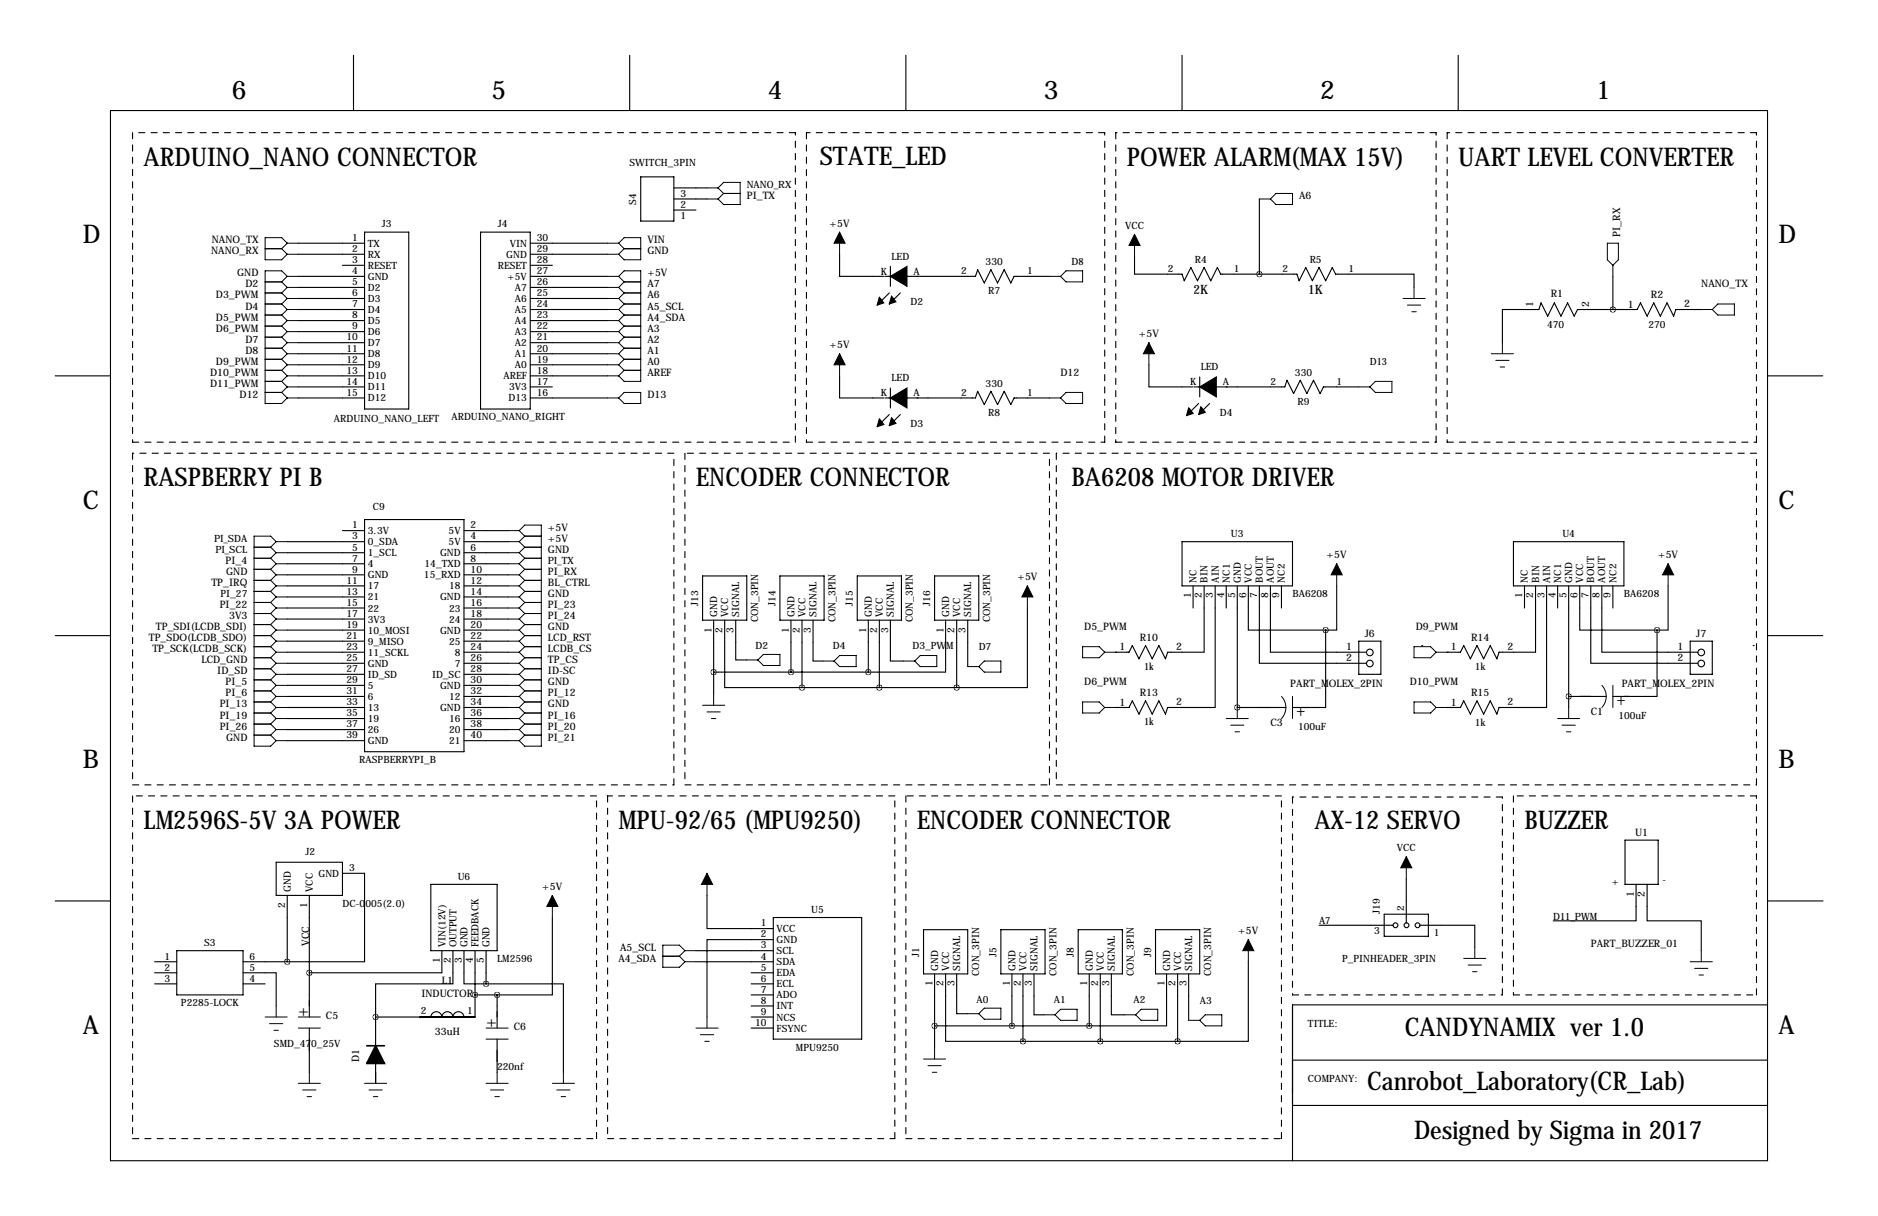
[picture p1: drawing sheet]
<svg xmlns="http://www.w3.org/2000/svg" width="432mm" height="279mm" viewBox="0 0 432 279" stroke-linecap="round" stroke-linejoin="round" font-family="sans-serif">
<g fill="none" stroke="#000" stroke-width=".25" stroke-dasharray="1.4 1.4">
<path d="M30.5 30.5v71.1M182.9 30.5h-152.4M185.4 30.5v71.1M254 30.5h-68.6M256.5 30.5v71.1M330.2 30.5h-73.7M332.7 30.5v71.1M403.9 30.5h-71.2M30.5 101.6h152.4M30.5 104.1v76.2M154.9 104.1h-124.4M157.5 104.1v76.2"/>
<path d="M182.9 101.6v-71.1M185.4 101.6h68.6M241.3 104.1h-83.8M242.9 104.1v76.2M254 101.6v-71.1M256.5 101.6h73.7M330.2 101.6v-71.1M332.7 101.6h71.2M403.9 101.6v-71.1M403.9 104.1h-161M30.5 180.3h124.4M30.5 182.9v78.7"/>
<path d="M137.2 182.9h-106.7M139.7 182.9v78.7M154.9 180.3v-76.2M157.5 180.3h83.8M205.7 182.9h-66M208.3 182.9v78.7M241.3 180.3v-76.2M242.9 180.3h161M294.6 182.9h-86.3M297.2 183.1v45.5M345.4 183.1h-48.2M348 182.9v45.7"/>
<path d="M403.9 180.3v-76.2M403.9 182.9h-55.9M297.2 228.6h48.2M345.4 228.6v-45.5M348 228.6h55.9M403.9 228.6v-45.7M30.5 261.6h106.7M137.2 261.6v-78.7M139.7 261.6h66M205.7 261.6v-78.7M208.3 261.6h86.3M294.6 261.6v-78.7"/>
</g>
<g fill="none" stroke="#000" stroke-width=".25">
<path d="M81.3 12.7v12.7M144.8 12.7v12.7M208.3 12.7v12.7M271.8 12.7v12.7M335.3 12.7v12.7M25.4 25.4h381v241.3h-381zM68.6 55.9h15.2M68.6 58.4h15.2M83.8 53.3h10.2v40.7h-10.2zM110.5 53.3h11.4v40.7h-11.4zM121.9 55.9h17.8M121.9 58.4h17.8"/>
<path d="M147.3 40.6h7.6v10.2h-7.6zM154.9 43.2h7.7M154.9 45.7h7.7M154.9 48.3h5.1M193 58.4v5.1h10.2M260.9 58.9v4.1h10.9l.5 1.5 1.5-3 1.5 3 1.6-3 1.5 3 1.5-3 .8 1.5h17.5l.5 1.5 1.5-3 1.6 3 1.5-3 1.5 3 1.5-3 .8 1.5h18v3M289.6 45.7v17.3M68.6 63.5h15.2M68.6 66h15.2M68.6 68.6h15.2M68.6 71.1h15.2M68.6 73.7h15.2"/>
<path d="M68.6 76.2h15.2M68.6 78.7h15.2M78.7 61h5.1M121.9 63.5h17.8M121.9 61h5.1M121.9 66h17.8M121.9 68.6h17.8M121.9 71.1h17.8M121.9 73.7h17.8M121.9 76.2h17.8M121.9 78.7h17.8M203.5 63.5h20.8l.5-1.5 1.5 3 1.5-3 1.6 3 1.5-3 1.5 3 .8-1.5h8.1"/>
<path d="M204.5 67.3l-2.6 2.5M204.7 61.2v4.6M207 67.3l-2.5 2.5M370.8 63.5v7.6M391.2 71.1h-5.9l-.5 1.5-1.5-3-1.5 3-1.6-3-1.5 3-1.5-3-.8 1.5h-13.7l-.8 1.5-1.5-3-1.5 3-1.5-3-1.5 3-1.6-3-.5 1.5h-8.4v7.6M12.7 86.4h12.7M68.6 86.4h15.2M68.6 91.4h15.2M68.6 81.3h15.2M68.6 83.8h15.2M68.6 88.9h15.2M121.9 86.4h17.8"/>
<path d="M121.9 91.4h17.8M121.9 81.3h17.8M121.9 83.8h17.8M121.9 88.9h5.1M193 86.4v5h10.2M203.5 91.4h20.8l.5-1.5 1.5 3.1 1.5-3.1 1.6 3.1 1.5-3.1 1.5 3.1 .8-1.6h8.1M204.5 95.2l-2.6 2.6M204.7 89.2v4.5M207 95.2l-2.5 2.6M264.2 83.8v5.1h10.1M274.6 88.9h20.8l.5-1.5 1.5 3 1.6-3 1.5 3 1.5-3 1.5 3 .8-1.5h8.1M275.6 92.7l-2.6 2.5"/>
<path d="M275.8 86.6v4.6M278.1 92.7l-2.5 2.5M406.4 86.4h12.7M83.8 119.4h22.9v53.3h-22.9zM66 124.5h17.8M66 127h17.8M66 129.5h17.8M66 132.1h17.8M66 134.6h17.8M66 137.2h17.8M66 139.7h17.8M78.7 121.9h5.1"/>
<path d="M106.7 121.9h10.1M106.7 124.5h10.1M106.7 127h10.1M106.7 129.5h10.1M106.7 132.1h10.1M106.7 134.6h10.1M106.7 137.2h10.1M106.7 139.7h10.1M161.5 132.3h10.2v10.2h-10.2zM179.3 132.3h10.2v10.2h-10.2zM197.1 132.3h10.2v10.2h-10.2zM214.9 132.3h10.1v10.2h-10.1z"/>
<path d="M236.2 139.7v18.3h-16.2M271.8 124.5h25.4v10.1h-25.4zM274.3 134.6v5.1M276.9 134.6v15.3h-8.4l-.5 1.5-1.6-3.1-1.5 3.1-1.5-3.1-1.5 3.1-1.6-3.1-.7 1.6h-3.1M279.4 134.6v28h-10.9l-.5 1.5-1.6-3.1-1.5 3.1-1.5-3.1-1.5 3.1-1.6-3.1-.7 1.6h-3.1M281.9 134.6v5.1M284.5 134.6v28M287 134.6v10.2h17.8M289.6 134.6v17.8h24.6M292.1 134.6v15.3h22.1M294.6 134.6v5.1M307.3 134.6v10.2h-2.5"/>
<path d="M348 124.5h25.4v10.1h-25.4zM350.5 134.6v5.1M353.1 134.6v15.3h-8.4l-.5 1.5-1.6-3.1-1.5 3.1-1.5-3.1-1.5 3.1-1.6-3.1-.7 1.6h-3.1M355.6 134.6v28h-10.9l-.5 1.5-1.6-3.1-1.5 3.1-1.5-3.1-1.5 3.1-1.6-3.1-.7 1.6h-3.1M358.1 134.6v5.1M360.7 134.6v28M363.2 134.6v10.2h17.8M365.8 134.6v17.8h24.6M368.3 134.6v15.3h22.1M370.8 134.6v5.1M383.5 134.6v10.2h-2.5M12.7 146h12.7"/>
<path d="M66 142.2h17.8M66 144.8h17.8M66 147.3h17.8M66 149.9h17.8M66 152.4h17.8M66 154.9h17.8M66 157.5h17.8M106.7 142.2h10.1M106.7 144.8h10.1M106.7 147.3h10.1M106.7 149.9h10.1M106.7 152.4h10.1"/>
<path d="M106.7 154.9h10.1M106.7 157.5h10.1M164.1 142.5v17M164.1 154.4h35.5M166.6 142.5v15.5h17.8M169.2 142.5v9.1h2.5M181.9 142.5v11.9M184.4 142.5v15.5M184.4 158h35.6M186.9 142.5v9.4h2.3M199.6 142.5v11.9M202.2 142.5v15.5"/>
<path d="M204.7 142.5v9.4h3.1M217.4 142.5v11.9h-17.8M220 142.5v15.5M222.5 142.5v10.7M256.5 149.9h.1M304.8 144.8v17.8h-7.6M312.4 147.3h5.1v7.6h-5.1zM326.9 148.3h.1M332.7 149.9h.1M381 144.8v15.2h-10.2M388.6 147.3h5.1v7.6h-5.1zM403.1 148.3h.1"/>
<path d="M406.4 146h12.7M66 160h17.8M66 162.6h17.8M66 165.1h17.8M66 167.6h17.8M66 170.2h17.8M106.7 160h10.1M106.7 162.6h10.1M106.7 165.1h10.1M106.7 167.6h10.1M106.7 170.2h10.1M256.5 162.6h.1"/>
<path d="M284.5 162.6h.1M284.5 162.6h11.2M332.7 162.6h.1M360.7 160h8.6M63.5 198.1h15.2v7.6h-15.2zM373.6 193h7.7v10.2h-7.7zM12.7 207h12.7M40.6 218.4h15.3v10.2h-15.3zM66 205.7v15.3M71.1 205.7v28M78.7 200.7h5.1v20.3h-17.8M99.1 203.2h15.2v15.2h-15.2z"/>
<path d="M101.6 218.4v5.1h-30.5M104.1 218.4v7.7h-17.7v7.6M106.7 218.4v7.7h5.1M109.2 218.4v10.2M111.8 218.4v7.7M127 210.8v17.8h-12.7M160 218.4h17.8M162.6 205.7v7.7h15.2M177.8 215.9h-15.2v17.8M177.8 210.8h20.3v28h-20.3zM212.3 213.6h10.2v10.2h-10.2zM230.1 213.6h10.2v10.2h-10.2z"/>
<path d="M247.9 213.6h10.2v10.2h-10.2zM265.7 213.6h10.1v10.2h-10.1zM303.3 212.6h17M318.3 210.1h10.1v5h-10.1zM323.3 201.9v10.2M326.4 212.6h12.7v5.1M376.2 203.2v8.4h-19.1M378.7 203.2v8.4h12.5v6.8M406.5 207h12.7M35.6 221h5M35.6 223.5h5M35.6 226.1h5"/>
<path d="M55.9 223.5h7.6v7.6M55.9 221h10.1M55.9 226.1h5.1M71.1 236.2v10.2M86.4 233.7v6.6M86.4 233.7h22.8M99.1 233.7a1.27 1.27 0 0 1 1.2-1.2 1.27 1.27 0 0 1 1.3 1.2 1.27 1.27 0 0 1 1.3-1.2 1.27 1.27 0 0 1 1.2 1.2 1.27 1.27 0 0 1 1.3-1.2 1.27 1.27 0 0 1 1.3 1.2M109.2 228.6v5.1h-12.7M109.2 228.6h5.1M111.8 226.1h17.7v20.3M114.3 228.6v7.6M114.3 238.8v7.6"/>
<path d="M160 221h17.8M172.7 228.6h5.1M172.7 223.5h5.1M172.7 226.1h5.1M172.7 233.7h5.1M172.7 231.1h5.1M172.7 236.2h5.1M214.9 223.8v17M214.9 235.7h35.5M217.4 223.8v15.5h17.8M220 223.8v9.1h2.5M232.7 223.8v11.9"/>
<path d="M235.2 223.8v15.5M235.2 239.3h35.6M237.7 223.8v9.4h2.3M250.4 223.8v11.9M253 223.8v15.5M255.5 223.8v9.4h3.1M268.2 223.8v11.9h-17.8M270.8 223.8v15.5M273.3 223.8v10.6M287 221v18.3h-16.2M406.4 230.9h-109.2v35.8M86.4 244.3v4.6"/>
<path d="M297.2 254h.1M297.2 243.6h109.2M297.2 254h109.2"/>
<circle cx="315" cy="149.9" r=".76"/>
<circle cx="315" cy="152.5" r=".76"/>
<circle cx="391.2" cy="149.9" r=".76"/>
<circle cx="391.2" cy="152.5" r=".76"/>
<circle cx="320.9" cy="212.6" r=".56"/>
<circle cx="323.4" cy="212.6" r=".56"/>
<circle cx="325.9" cy="212.6" r=".56"/>
</g>
<path d="M202.2 68.3l1 1.3-1.5 .5zM205 68.1l1 1.2-1.5 .5zM204.7 63.5l3.8-2.3v2.3zM204.7 63.5h3.8v2.3zM202.2 96.3l1 1.2-1.5 .5zM205 96l1 1.3-1.5 .5zM204.7 91.4l3.8-2.2v2.2zM204.7 91.4h3.8v2.3zM273.3 93.7l1 1.3-1.5 .5zM276.1 93.5l1 1.2-1.5 .5zM275.8 88.9l3.9-2.3v2.3zM275.8 88.9h3.9v2.3z" fill="#000" stroke="#000" stroke-width=".25"/>
<g fill="none" stroke="#000" stroke-width=".23">
<path d="M61 57.2h3.8M64.8 57.2l1.2 1.2M66 55.9h2.6M66 55.9l-1.2-1.3h-3.8v5.1h3.8l1.2-1.3M66 58.4h2.6M66 55.9l-1.2 1.3M139.7 55.9h2.5M139.7 58.4h2.5M142.2 55.9l1.3-1.3h3.8v5.1h-3.8l-1.3-1.3M142.2 55.9l1.3 1.3M143.5 57.2h3.8M143.5 57.2l-1.3 1.2"/>
<path d="M162.6 45.7h2.5M162.6 43.2h2.5M165.1 43.2l1.3-1.3h3.8v5.1h-3.8l-1.3-1.3M165.1 43.2l1.3 1.2M166.4 44.4l-1.3 1.3M166.4 44.4h3.8M193 53.3v5.1M260.9 53.8v5.1M289.6 45.7h2.5M292.1 45.7l1.3-1.3h3.8v2.6h-3.8zM369.6 55.9h2.5v3.8l-1.3 1.3-1.2-1.3zM61 64.8h3.8"/>
<path d="M61 72.4h3.8M61 69.8h3.8M61 67.3h3.8M61 77.5h3.8M61 74.9h3.8M64.8 64.8l1.2 1.2M64.8 67.3l1.2 1.3M64.8 69.8l1.2 1.3M64.8 72.4l1.2 1.3M64.8 74.9l1.2 1.3M64.8 77.5l1.2 1.2M66 63.5h2.6"/>
<path d="M66 63.5l-1.2-1.3h-3.8v30.5h3.8l1.2-1.3M66 71.1h2.6M66 68.6h2.6M66 66h2.6M66 76.2h2.6M66 78.7h2.6M66 73.7h2.6M66 63.5l-1.2 1.3M66 66l-1.2 1.3M66 68.6l-1.2 1.2M66 71.1l-1.2 1.3M66 73.7l-1.2 1.2"/>
<path d="M66 76.2l-1.2 1.3M66 78.7l-1.2 1.3M139.7 63.5h2.5M139.7 71.1h2.5M139.7 68.6h2.5M139.7 66h2.5M139.7 76.2h2.5M139.7 78.7h2.5M139.7 73.7h2.5M142.2 63.5l1.3-1.3h3.8v25.4h-3.8l-1.3-1.2M142.2 63.5l1.3 1.3M142.2 66l1.3 1.3"/>
<path d="M142.2 68.6l1.3 1.2M142.2 76.2l1.3 1.3M142.2 78.7l1.3 1.3M142.2 71.1l1.3 1.3M142.2 73.7l1.3 1.2M143.5 64.8h3.8M143.5 72.4h3.8M143.5 69.8h3.8M143.5 64.8l-1.3 1.2M143.5 72.4l-1.3 1.3M143.5 74.9l-1.3 1.3M143.5 67.3h3.8"/>
<path d="M143.5 67.3l-1.3 1.3M143.5 77.5h3.8M143.5 74.9h3.8M143.5 77.5l-1.3 1.2M143.5 69.8l-1.3 1.3M241.3 63.5h2.5M245.1 62.2h3.8v2.6h-3.8l-1.3-1.3zM264.2 78.7v5.1M322.6 68.6h5.1M323.6 70.1h3M324.6 71.6h1M325.1 66v2.6"/>
<path d="M345.4 78.7v2.6M370.8 61v2.5M391.2 71.1h2.5M395 69.8h3.8v2.6h-3.8l-1.3-1.3zM61 90.2h3.8M61 80h3.8M61 82.5h3.8M61 85.1h3.8M61 87.6h3.8M64.8 82.5l1.2 1.3M64.8 85.1l1.2 1.3M64.8 87.6l1.2 1.3"/>
<path d="M64.8 90.2l1.2 1.2M64.8 80l1.2 1.3M66 91.4h2.6M66 81.3h2.6M66 83.8h2.6M66 86.4h2.6M66 83.8l-1.2 1.3M66 86.4l-1.2 1.2M66 88.9h2.6M66 88.9l-1.2 1.3M66 81.3l-1.2 1.2M139.7 91.4h2.5"/>
<path d="M139.7 81.3h2.5M139.7 83.8h2.5M139.7 86.4h2.5M142.2 81.3l1.3 1.2M142.2 83.8l1.3 1.3M143.5 90.2h3.8v2.5h-3.8l-1.3-1.3zM143.5 82.5l-1.3 1.3M143.5 85.1l-1.3 1.3M143.5 80h3.8M143.5 82.5h3.8M143.5 80l-1.3 1.3M143.5 85.1h3.8"/>
<path d="M193 81.3v5.1M241.3 91.4h2.5M245.1 90.2h3.8v2.5h-3.8l-1.3-1.3zM312.4 88.9h2.6M315 88.9l1.2-1.3h3.8v2.6h-3.8zM342.9 81.3h5.1M343.9 82.8h3.1M344.9 84.3h1M58.4 130.8h3.8M58.4 128.3h3.8M58.4 133.3h3.8M58.4 135.9h3.8"/>
<path d="M58.4 125.7h3.8M58.4 138.4h3.8M62.2 133.3l1.3 1.3M62.2 125.7l1.3 1.3M62.2 128.3l1.3 1.2M62.2 130.8l1.3 1.3M62.2 135.9l1.3 1.3M62.2 138.4l1.3 1.3M63.5 129.5h2.5M63.5 132.1h2.5M63.5 134.6h2.5M63.5 134.6l-1.3 1.3"/>
<path d="M63.5 124.5l-1.3-1.3h-3.8v48.2h3.8l1.3-1.2M63.5 124.5h2.5M63.5 127h2.5M63.5 137.2h2.5M63.5 139.7h2.5M63.5 124.5l-1.3 1.2M63.5 127l-1.3 1.3M63.5 129.5l-1.3 1.3M63.5 132.1l-1.3 1.2M63.5 137.2l-1.3 1.2M63.5 139.7l-1.3 1.3M116.8 129.5h2.6"/>
<path d="M116.8 132.1h2.6M116.8 134.6h2.6M116.8 121.9h2.6M116.8 124.5h2.6M116.8 127h2.6M116.8 137.2h2.6M116.8 139.7h2.6M119.4 129.5l1.2 1.3M119.4 121.9l1.2-1.2h3.9v50.7h-3.9l-1.2-1.2M119.4 132.1l1.2 1.2M119.4 134.6l1.2 1.3M119.4 121.9l1.2 1.3"/>
<path d="M119.4 124.5l1.2 1.2M119.4 127l1.2 1.3M119.4 137.2l1.2 1.2M119.4 139.7l1.2 1.3M120.6 130.8h3.9M120.6 128.3h3.9M120.6 128.3l-1.2 1.2M120.6 133.3h3.9M120.6 130.8l-1.2 1.3M120.6 135.9h3.9M120.6 133.3l-1.2 1.3M120.6 123.2h3.9"/>
<path d="M120.6 125.7h3.9M120.6 123.2l-1.2 1.3M120.6 125.7l-1.2 1.3M120.6 138.4h3.9M120.6 135.9l-1.2 1.3M120.6 138.4l-1.2 1.3M236.2 134.6v5.1M307.3 129.5v5.1M383.5 129.5v5.1M58.4 146h3.8M58.4 143.5h3.8M58.4 153.7h3.8"/>
<path d="M58.4 151.1h3.8M58.4 148.6h3.8M58.4 141h3.8M58.4 156.2h3.8M58.4 158.8h3.8M62.2 143.5l1.3 1.3M62.2 151.1l1.3 1.3M62.2 146l1.3 1.3M62.2 148.6l1.3 1.3M62.2 141l1.3 1.2M62.2 153.7l1.3 1.2M62.2 156.2l1.3 1.3"/>
<path d="M62.2 158.8l1.3 1.2M63.5 144.8h2.5M63.5 144.8l-1.3 1.2M63.5 152.4h2.5M63.5 152.4l-1.3 1.3M63.5 147.3h2.5M63.5 147.3l-1.3 1.3M63.5 149.9h2.5M63.5 149.9l-1.3 1.2M63.5 142.2h2.5M63.5 154.9h2.5M63.5 157.5h2.5"/>
<path d="M63.5 142.2l-1.3 1.3M63.5 154.9l-1.3 1.3M63.5 157.5l-1.3 1.3M116.8 144.8h2.6M116.8 152.4h2.6M116.8 147.3h2.6M116.8 149.9h2.6M116.8 142.2h2.6M116.8 154.9h2.6M116.8 157.5h2.6M119.4 152.4l1.2 1.3M119.4 149.9l1.2 1.2"/>
<path d="M119.4 147.3l1.2 1.3M119.4 142.2l1.2 1.3M119.4 144.8l1.2 1.2M119.4 154.9l1.2 1.3M119.4 157.5l1.2 1.3M120.6 146h3.9M120.6 143.5h3.9M120.6 153.7h3.9M120.6 151.1h3.9M120.6 151.1l-1.2 1.3M120.6 148.6h3.9M120.6 148.6l-1.2 1.3"/>
<path d="M120.6 146l-1.2 1.3M120.6 141h3.9M120.6 141l-1.2 1.2M120.6 143.5l-1.2 1.3M120.6 156.2h3.9M120.6 153.7l-1.2 1.2M120.6 158.8h3.9M120.6 156.2l-1.2 1.3M120.6 158.8l-1.2 1.2M164.1 159.5v2.6M171.7 151.6h2.5M175.5 150.4h3.8v2.5h-3.8l-1.3-1.3z"/>
<path d="M189.2 151.9h2.6M191.8 151.9l1.2-1.3h3.8v2.6h-3.8zM207.8 151.9h2.5M210.3 151.9l1.3-1.3h3.8v2.6h-3.8zM222.5 153.2h2.5M225 153.2l1.3-1.3h3.8v2.5h-3.8zM248.9 148.6h3.8l1.3 1.3-1.3 1.2h-3.8zM254 149.9h2.5M325.1 148.6h3.8l1.3 1.3-1.3 1.2h-3.8zM330.2 149.9h2.5M368.3 157.5a3.7 3.7 0 0 1 0 5.1M370.8 157.5v5.1"/>
<path d="M58.4 161.3h3.8M58.4 163.8h3.8M58.4 166.4h3.8M58.4 168.9h3.8M62.2 161.3l1.3 1.3M62.2 163.8l1.3 1.3M62.2 166.4l1.3 1.2M62.2 168.9l1.3 1.3M63.5 160h2.5M63.5 162.6h2.5M63.5 165.1h2.5M63.5 167.6h2.5"/>
<path d="M63.5 170.2h2.5M63.5 160l-1.3 1.3M63.5 162.6l-1.3 1.2M63.5 165.1l-1.3 1.3M63.5 167.6l-1.3 1.3M116.8 160h2.6M116.8 162.6h2.6M116.8 165.1h2.6M116.8 167.6h2.6M116.8 170.2h2.6M119.4 160l1.2 1.3M119.4 162.6l1.2 1.2"/>
<path d="M119.4 165.1l1.2 1.3M119.4 167.6l1.2 1.3M120.6 161.3h3.9M120.6 163.8h3.9M120.6 161.3l-1.2 1.3M120.6 166.4h3.9M120.6 163.8l-1.2 1.3M120.6 168.9h3.9M120.6 166.4l-1.2 1.2M120.6 168.9l-1.2 1.3M161.5 162.1h5.1M162.6 163.6h3"/>
<path d="M163.6 165.1h1M248.9 161.3h3.8l1.3 1.3-1.3 1.2h-3.8zM254 162.6h2.5M281.9 165.1h5.1M283 166.6h3M284 168.1h1M284.5 162.6v2.5M294.7 160a3.7 3.7 0 0 1-.1 5.1M297.2 160v5.1M325.1 161.3h3.8l1.3 1.3-1.3 1.2h-3.8zM330.2 162.6h2.5M358.1 165.1h5.1"/>
<path d="M359.2 166.6h3M360.2 168.1h1M360.7 162.6v2.5M323.3 196.8v5.1M127 205.7v5.1M152.4 219.7h3.8M156.2 219.7l1.3 1.3M157.5 218.4h2.5M157.5 218.4l-1.3 1.3M157.5 218.4l-1.3-1.2h-3.8v5h3.8l1.3-1.2M162.6 200.7v5M287 215.9v5.1"/>
<path d="M339.1 217.7v2.5M391.2 218.4v2.6M61 233.7h5M62 235.2h3M63 236.7h1M63.5 231.1v2.6M68.6 233.7h5.1M68.6 236.2h5.1M111.8 236.2h5M111.8 238.8h5M157.5 221h2.5M160 236.2h5.1"/>
<path d="M161 237.7h3.1M162.1 239.3h1M162.6 233.7v2.5M222.5 232.9h2.5M225 232.9l1.3-1.3h3.8v2.6h-3.8zM240 233.2h2.6M242.6 233.2l1.2-1.3h3.8v2.5h-3.8zM258.6 233.2h2.5M261.1 233.2l1.3-1.3h3.8v2.5h-3.8zM273.3 234.4h2.5M275.8 234.4l1.3-1.2h3.8v2.5h-3.8zM336.5 220.2h5.1"/>
<path d="M337.6 221.7h3M338.6 223.3h1M388.6 221h5.1M389.6 222.5h3.1M390.7 224h1M68.6 248.9h5.1M69.6 250.4h3M70.6 252h1M71.1 246.4v2.5M83.8 248.9h5.1M84.8 250.4h3.1M85.9 252h1"/>
<path d="M86.4 246.4v2.5M111.8 248.9h5M112.8 250.4h3M113.8 252h1M114.3 246.4v2.5M127 248.9h5.1M128 250.4h3.1M129 252h1M129.5 246.4v2.5M212.3 243.3h5.1M213.4 244.9h3M214.4 246.4h1"/>
<path d="M214.9 240.8v2.5"/>
</g>
<path d="M86.4 240.3l2 4h-4.1z" fill="#000" stroke="#000" stroke-width=".38"/>
<path d="M84.3 240.3h4.1" fill="none" stroke="#000" stroke-width=".38"/>
<path d="M193 53.3l1.3 2.6h-2.5zM260.9 53.8l1.2 2.6h-2.5zM264.2 78.7l1.2 2.6h-2.5zM193 81.3l1.3 2.5h-2.5zM236.2 134.6l1.3 2.6h-2.6zM307.3 129.5l1.3 2.6h-2.5zM383.5 129.5l1.3 2.6h-2.5zM323.3 196.8l1.3 2.6h-2.5zM127 205.7l1.3 2.6h-2.6zM162.6 200.7l1.2 2.5h-2.5zM287 215.9l1.3 2.5h-2.5z" fill="#000" stroke="#000" stroke-width=".23"/>
<path d="M370.8 71.1a.05 .05 0 0 0 .1 0 .05 .05 0 0 0-.1 0zM289.5 63a.05 .05 0 0 0 .1 0 .05 .05 0 0 0-.1 0zM360.6 160a.05 .05 0 0 0 .1 0 .05 .05 0 0 0-.1 0zM284.4 162.6a.05 .05 0 0 0 .1 0 .05 .05 0 0 0-.1 0zM71.1 223.5a.05 .05 0 0 0 .1 0 .05 .05 0 0 0-.1 0zM111.7 226.1a.05 .05 0 0 0 .1 0 .05 .05 0 0 0-.1 0zM109.2 228.6a.05 .05 0 0 0 .1 0 .05 .05 0 0 0-.1 0zM86.3 233.7a.05 .05 0 0 0 .1 0 .05 .05 0 0 0-.1 0zM66 221a.05 .05 0 0 0 .1 0 .05 .05 0 0 0-.1 0zM202.1 158a.05 .05 0 0 0 .1 0 .05 .05 0 0 0-.1 0zM199.6 154.4a.05 .05 0 0 0 .1 0 .05 .05 0 0 0-.1 0zM181.8 154.4a.05 .05 0 0 0 .1 0 .05 .05 0 0 0-.1 0zM164 154.4a.05 .05 0 0 0 .1 0 .05 .05 0 0 0-.1 0zM219.9 158a.05 .05 0 0 0 .1 0 .05 .05 0 0 0-.1 0zM252.9 239.3a.05 .05 0 0 0 .1 0 .05 .05 0 0 0-.1 0zM250.4 235.7a.05 .05 0 0 0 .1 0 .05 .05 0 0 0-.1 0zM232.6 235.7a.05 .05 0 0 0 .1 0 .05 .05 0 0 0-.1 0zM214.8 235.7a.05 .05 0 0 0 .1 0 .05 .05 0 0 0-.1 0zM270.7 239.3a.05 .05 0 0 0 .1 0 .05 .05 0 0 0-.1 0z" fill="#000" stroke="#000" stroke-width="1.3"/>
<g font-size="5.9">
<text x="53.3" y="22.9">6</text>
<text x="113" y="22.9">5</text>
<text x="176.5" y="22.9">4</text>
<text x="240" y="22.9">3</text>
<text x="303.5" y="22.9">2</text>
<text x="367" y="22.9">1</text>
<text x="33" y="38.1">ARDUINO_NANO CONNECTOR</text>
<text x="188.5" y="37.8">STATE_LED</text>
<text x="259.1" y="38.1">POWER ALARM(MAX 15V)</text>
<text x="335.3" y="38.1">UART LEVEL CONVERTER</text>
<text x="19" y="55.9">D</text>
<text x="408.9" y="55.9">D</text>
<text x="33" y="111.8">RASPBERRY PI B</text>
<text x="160" y="111.8">ENCODER CONNECTOR</text>
<text x="246.4" y="111.8">BA6208 MOTOR DRIVER</text>
<text x="19" y="116.8">C</text>
<text x="408.9" y="116.8">C</text>
<text x="19" y="176.5">B</text>
<text x="408.9" y="176.5">B</text>
<text x="33" y="190.5">LM2596S-5V 3A POWER</text>
<text x="142.2" y="190.5">MPU-92/65 (MPU9250)</text>
<text x="210.8" y="190.5">ENCODER CONNECTOR</text>
<text x="302.3" y="190.5">AX-12 SERVO</text>
<text x="350.5" y="190.5">BUZZER</text>
<text x="19" y="237.5">A</text>
<text x="323" y="238">CANDYNAMIX ver 1.0</text>
<text x="408.9" y="237.5">A</text>
<text x="314.4" y="250.5">Canrobot_Laboratory(CR_Lab)</text>
<text x="325.1" y="261.6">Designed by Sigma in 2017</text>
</g>
<g font-size="3.6">
<text x="300" y="164.8" transform="rotate(-90 300 164.8)">+</text>
<text x="373.6" y="162.3" transform="rotate(-90 373.6 162.3)">+</text>
<text x="68.6" y="233.4">+</text>
<text x="111.8" y="236">+</text>
</g>
<g font-size="3">
<text x="274.4" y="67.5">2K</text>
<text x="300.8" y="67.5">1K</text>
</g>
<g font-size="2.4">
<text x="171.7" y="45.7">PI_TX</text>
<text x="298.7" y="45.7">A6</text>
<text x="190.7" y="52.1">+5V</text>
<text x="48.6" y="58.4">NANO_RX</text>
<text x="48.7" y="55.9">NANO_TX</text>
<text x="148.8" y="55.9">VIN</text>
<text x="148.8" y="58.4">GND</text>
<text x="372.5" y="54.4" transform="rotate(-90 372.5 54.4)">PI_RX</text>
<text x="54.5" y="63.5">GND</text>
<text x="148.8" y="63.5">+5V</text>
<text x="49.7" y="68.6">D3_PWM</text>
<text x="56.4" y="66">D2</text>
<text x="56.4" y="71.1">D4</text>
<text x="148.8" y="66">A7</text>
<text x="148.8" y="68.6">A6</text>
<text x="148.8" y="71.1">A5_SCL</text>
<text x="352.6" y="70.6" transform="rotate(-90 352.6 70.6)">1</text>
<text x="356.6" y="68.2">R1</text>
<text x="365.4" y="70.6" transform="rotate(-90 365.4 70.6)">2</text>
<text x="374.2" y="70.7">1</text>
<text x="379.6" y="68.6">R2</text>
<text x="387.3" y="70.6">2</text>
<text x="391.2" y="66">NANO_TX</text>
<text x="49.7" y="73.7">D5_PWM</text>
<text x="49.7" y="76.2">D6_PWM</text>
<text x="148.8" y="76.2">A3</text>
<text x="148.8" y="73.7">A4_SDA</text>
<text x="261.9" y="77.5">+5V</text>
<text x="49.7" y="83.8">D9_PWM</text>
<text x="56.4" y="78.7">D7</text>
<text x="56.4" y="81.3">D8</text>
<text x="148.8" y="78.7">A2</text>
<text x="148.8" y="81.3">A1</text>
<text x="148.8" y="83.8">A0</text>
<text x="190.7" y="80">+5V</text>
<text x="48.3" y="86.4">D10_PWM</text>
<text x="48.3" y="88.9">D11_PWM</text>
<text x="148.8" y="86.4">AREF</text>
<text x="243.8" y="86.4">D12</text>
<text x="55.1" y="91.4">D12</text>
<text x="148.8" y="91.4">D13</text>
<text x="126" y="121.9">+5V</text>
<text x="126" y="124.5">+5V</text>
<text x="51.9" y="129.5">PI_4</text>
<text x="126" y="127">GND</text>
<text x="305" y="128.3">+5V</text>
<text x="381.2" y="128.3">+5V</text>
<text x="48.6" y="134.6">TP_IRQ</text>
<text x="52" y="132.1">GND</text>
<text x="126" y="132.1">PI_RX</text>
<text x="126" y="134.6">BL_CTRL</text>
<text x="126" y="137.2">GND</text>
<text x="233.9" y="133.3">+5V</text>
<text x="50.5" y="139.7">PI_22</text>
<text x="52.7" y="142.2">3V3</text>
<text x="126" y="139.7">PI_23</text>
<text x="126" y="142.2">PI_24</text>
<text x="34.2" y="147.3">TP_SDO(LCDB_SDO)</text>
<text x="35" y="149.9">TP_SCK(LCDB_SCK)</text>
<text x="35.8" y="144.8">TP_SDI(LCDB_SDI)</text>
<text x="126" y="149.9">LCDB_CS</text>
<text x="126" y="147.3">LCD_RST</text>
<text x="126" y="144.8">GND</text>
<text x="249.3" y="144.8">D5_PWM</text>
<text x="257.4" y="149.5">1</text>
<text x="262.1" y="147.3">R10</text>
<text x="270.4" y="149.4">2</text>
<text x="309.5" y="149.4">1</text>
<text x="313.8" y="146.3">J6</text>
<text x="325.5" y="144.8">D9_PWM</text>
<text x="333.6" y="149.5">1</text>
<text x="338.3" y="147.3">R14</text>
<text x="346.6" y="149.4">2</text>
<text x="385.7" y="149.4">1</text>
<text x="390" y="146.3">J7</text>
<text x="46.3" y="152.4">LCD_GND</text>
<text x="50" y="154.9">ID_SD</text>
<text x="126" y="152.4">TP_CS</text>
<text x="126" y="154.9">ID-SC</text>
<text x="309.5" y="151.9">2</text>
<text x="385.7" y="151.9">2</text>
<text x="51.9" y="157.5">PI_5</text>
<text x="51.9" y="160">PI_6</text>
<text x="126" y="157.5">GND</text>
<text x="126" y="160">PI_12</text>
<text x="249.3" y="157.5">D6_PWM</text>
<text x="262.1" y="160">R13</text>
<text x="296.7" y="157.9">PART_MOLEX_2PIN</text>
<text x="324.1" y="157.5">D10_PWM</text>
<text x="338.3" y="160">R15</text>
<text x="372.9" y="157.9">PART_MOLEX_2PIN</text>
<text x="50.5" y="162.6">PI_13</text>
<text x="50.5" y="165.1">PI_19</text>
<text x="50.5" y="167.6">PI_26</text>
<text x="126" y="162.6">GND</text>
<text x="126" y="165.1">PI_16</text>
<text x="126" y="167.6">PI_20</text>
<text x="257.4" y="162.2">1</text>
<text x="270.4" y="162.1">2</text>
<text x="292.1" y="166.8">C3</text>
<text x="333.6" y="162.2">1</text>
<text x="346.6" y="162.1">2</text>
<text x="365.8" y="164.2">C1</text>
<text x="52" y="170.2">GND</text>
<text x="126" y="170.2">PI_21</text>
<text x="375.9" y="192">U1</text>
<text x="124.7" y="204.5">+5V</text>
<text x="375.7" y="206.1" transform="rotate(-90 375.7 206.1)">1</text>
<text x="378.2" y="206.1" transform="rotate(-90 378.2 206.1)">2</text>
<text x="284.7" y="214.6">+5V</text>
<text x="71.1" y="217.3" transform="rotate(-90 71.1 217.3)">VCC</text>
<text x="142.2" y="221">A4_SDA</text>
<text x="142.6" y="218.4">A5_SCL</text>
<text x="365.8" y="217.6">PART_BUZZER_01</text>
<text x="101.6" y="226.1">L1</text>
<text x="96.9" y="229">INDUCTOR</text>
<text x="74.9" y="234.2">C5</text>
<text x="100" y="237.9">33uH</text>
<text x="118.1" y="236.7">C6</text>
<text x="82.5" y="244.1" transform="rotate(-90 82.5 244.1)">D1</text>
</g>
<g font-size="2.3">
<text x="144.7" y="38.1">SWITCH_3PIN</text>
<text x="146.3" y="47" transform="rotate(-90 146.3 47)">S4</text>
<text x="156.5" y="45.3">3</text>
<text x="156.5" y="47.8">2</text>
<text x="171.7" y="43.2">NANO_RX</text>
<text x="87.8" y="52.1">J3</text>
<text x="114.5" y="52.1">J4</text>
<text x="156.5" y="50.4">1</text>
<text x="258.7" y="52.6">VCC</text>
<text x="81" y="55.4">1</text>
<text x="81" y="57.9">2</text>
<text x="84.6" y="56.7">TX</text>
<text x="84.6" y="59.2">RX</text>
<text x="116.4" y="59.2">GND</text>
<text x="117.2" y="56.7">VIN</text>
<text x="123.4" y="55.4">30</text>
<text x="123.4" y="57.9">29</text>
<text x="205" y="59.7">LED</text>
<text x="81" y="60.5">3</text>
<text x="81" y="63">4</text>
<text x="81" y="65.5">5</text>
<text x="84.6" y="61.8">RESET</text>
<text x="84.6" y="64.3">GND</text>
<text x="114.4" y="61.8">RESET</text>
<text x="116.7" y="64.3">+5V</text>
<text x="123.4" y="60.5">28</text>
<text x="123.4" y="63">27</text>
<text x="123.4" y="65.5">26</text>
<text x="202.5" y="63.1">K</text>
<text x="210.1" y="63.1">A</text>
<text x="221" y="63">2</text>
<text x="226.6" y="61">330</text>
<text x="236.2" y="63">1</text>
<text x="246.4" y="61">D8</text>
<text x="268.5" y="62.5">2</text>
<text x="274.7" y="60.5">R4</text>
<text x="283.7" y="62.5">1</text>
<text x="294.9" y="62.5">2</text>
<text x="301.1" y="60.5">R5</text>
<text x="310.1" y="62.5">1</text>
<text x="81" y="68.1">6</text>
<text x="81" y="70.6">7</text>
<text x="84.6" y="66.8">D2</text>
<text x="84.6" y="69.4">D3</text>
<text x="84.6" y="71.9">D4</text>
<text x="118.4" y="66.8">A7</text>
<text x="118.4" y="69.4">A6</text>
<text x="118.4" y="71.9">A5</text>
<text x="123.4" y="68.1">25</text>
<text x="123.4" y="70.6">24</text>
<text x="209.4" y="70.2">D2</text>
<text x="227.2" y="67.7">R7</text>
<text x="81" y="73.2">8</text>
<text x="81" y="75.7">9</text>
<text x="84.6" y="74.5">D5</text>
<text x="84.6" y="77">D6</text>
<text x="118.4" y="74.5">A4</text>
<text x="118.4" y="77">A3</text>
<text x="123.4" y="73.2">23</text>
<text x="123.4" y="75.7">22</text>
<text x="355.7" y="75.4">470</text>
<text x="379" y="75.3">270</text>
<text x="79.7" y="78.2">10</text>
<text x="79.7" y="80.8">11</text>
<text x="79.7" y="83.3">12</text>
<text x="84.6" y="79.5">D7</text>
<text x="84.6" y="82.1">D8</text>
<text x="118.4" y="79.5">A2</text>
<text x="118.4" y="82.1">A1</text>
<text x="123.4" y="78.2">21</text>
<text x="123.4" y="80.8">20</text>
<text x="123.4" y="83.3">19</text>
<text x="315" y="83.8">D13</text>
<text x="79.7" y="85.9">13</text>
<text x="79.7" y="88.4">14</text>
<text x="84.6" y="84.6">D9</text>
<text x="84.6" y="87.2">D10</text>
<text x="84.6" y="89.7">D11</text>
<text x="115.8" y="87.2">AREF</text>
<text x="117.1" y="89.7">3V3</text>
<text x="118.4" y="84.6">A0</text>
<text x="123.4" y="85.9">18</text>
<text x="123.4" y="88.4">17</text>
<text x="205" y="87.6">LED</text>
<text x="226.6" y="88.9">330</text>
<text x="273.6" y="88.5">K</text>
<text x="276.1" y="85.1">LED</text>
<text x="281.2" y="88.5">A</text>
<text x="292.1" y="88.4">2</text>
<text x="297.7" y="86.4">330</text>
<text x="307.3" y="88.4">1</text>
<text x="79.7" y="90.9">15</text>
<text x="84.6" y="92.2">D12</text>
<text x="116.9" y="92.2">D13</text>
<text x="123.4" y="90.9">16</text>
<text x="202.5" y="91.1">K</text>
<text x="210.1" y="91.1">A</text>
<text x="221" y="90.9">2</text>
<text x="227.2" y="95.6">R8</text>
<text x="236.2" y="90.9">1</text>
<text x="280.5" y="95.6">D4</text>
<text x="298.3" y="93.1">R9</text>
<text x="76.8" y="96.9">ARDUINO_NANO_LEFT</text>
<text x="103.8" y="96.6">ARDUINO_NANO_RIGHT</text>
<text x="209.4" y="98.1">D3</text>
<text x="85.7" y="117.1">C9</text>
<text x="49.3" y="124.5">PI_SDA</text>
<text x="81" y="121.4">1</text>
<text x="81" y="124">3</text>
<text x="84.6" y="122.7">3.3V</text>
<text x="84.6" y="125.3">0_SDA</text>
<text x="103.2" y="122.7">5V</text>
<text x="103.2" y="125.3">5V</text>
<text x="108.2" y="121.4">2</text>
<text x="108.2" y="124">4</text>
<text x="283" y="123.4">U3</text>
<text x="359.2" y="123.4">U4</text>
<text x="49.5" y="127">PI_SCL</text>
<text x="81" y="126.5">5</text>
<text x="81" y="129">7</text>
<text x="81" y="131.6">9</text>
<text x="84.6" y="127.8">1_SCL</text>
<text x="84.6" y="130.3">4</text>
<text x="97.6" y="130.3">14_TXD</text>
<text x="101.2" y="127.8">GND</text>
<text x="108.2" y="126.5">6</text>
<text x="108.2" y="129">8</text>
<text x="108.2" y="131.6">10</text>
<text x="126" y="129.5">PI_TX</text>
<text x="50.7" y="137.2">PI_27</text>
<text x="79.7" y="134.1">11</text>
<text x="79.7" y="136.7">13</text>
<text x="84.6" y="132.9">GND</text>
<text x="84.6" y="135.4">17</text>
<text x="84.6" y="138">21</text>
<text x="97.5" y="132.9">15_RXD</text>
<text x="101.2" y="138">GND</text>
<text x="103.3" y="135.4">18</text>
<text x="108.2" y="134.1">12</text>
<text x="108.2" y="136.7">14</text>
<text x="273.8" y="137.5" transform="rotate(-90 273.8 137.5)">1</text>
<text x="275.1" y="133.9" transform="rotate(-90 275.1 133.9)">NC</text>
<text x="276.4" y="137.5" transform="rotate(-90 276.4 137.5)">2</text>
<text x="277.7" y="133.9" transform="rotate(-90 277.7 133.9)">BIN</text>
<text x="278.9" y="137.5" transform="rotate(-90 278.9 137.5)">3</text>
<text x="280.2" y="133.9" transform="rotate(-90 280.2 133.9)">AIN</text>
<text x="281.4" y="137.5" transform="rotate(-90 281.4 137.5)">4</text>
<text x="282.7" y="133.9" transform="rotate(-90 282.7 133.9)">NC1</text>
<text x="284" y="137.5" transform="rotate(-90 284 137.5)">5</text>
<text x="285.3" y="133.9" transform="rotate(-90 285.3 133.9)">GND</text>
<text x="286.5" y="137.5" transform="rotate(-90 286.5 137.5)">6</text>
<text x="287.8" y="133.9" transform="rotate(-90 287.8 133.9)">VCC</text>
<text x="289.1" y="137.5" transform="rotate(-90 289.1 137.5)">7</text>
<text x="290.4" y="133.9" transform="rotate(-90 290.4 133.9)">BOUT</text>
<text x="291.6" y="137.5" transform="rotate(-90 291.6 137.5)">8</text>
<text x="292.9" y="133.9" transform="rotate(-90 292.9 133.9)">AOUT</text>
<text x="294.1" y="137.5" transform="rotate(-90 294.1 137.5)">9</text>
<text x="295.4" y="133.9" transform="rotate(-90 295.4 133.9)">NC2</text>
<text x="297.2" y="137.2">BA6208</text>
<text x="350" y="137.5" transform="rotate(-90 350 137.5)">1</text>
<text x="351.3" y="133.9" transform="rotate(-90 351.3 133.9)">NC</text>
<text x="352.6" y="137.5" transform="rotate(-90 352.6 137.5)">2</text>
<text x="353.9" y="133.9" transform="rotate(-90 353.9 133.9)">BIN</text>
<text x="355.1" y="137.5" transform="rotate(-90 355.1 137.5)">3</text>
<text x="356.4" y="133.9" transform="rotate(-90 356.4 133.9)">AIN</text>
<text x="357.6" y="137.5" transform="rotate(-90 357.6 137.5)">4</text>
<text x="358.9" y="133.9" transform="rotate(-90 358.9 133.9)">NC1</text>
<text x="360.2" y="137.5" transform="rotate(-90 360.2 137.5)">5</text>
<text x="361.5" y="133.9" transform="rotate(-90 361.5 133.9)">GND</text>
<text x="362.7" y="137.5" transform="rotate(-90 362.7 137.5)">6</text>
<text x="364" y="133.9" transform="rotate(-90 364 133.9)">VCC</text>
<text x="365.3" y="137.5" transform="rotate(-90 365.3 137.5)">7</text>
<text x="366.6" y="133.9" transform="rotate(-90 366.6 133.9)">BOUT</text>
<text x="367.8" y="137.5" transform="rotate(-90 367.8 137.5)">8</text>
<text x="369.1" y="133.9" transform="rotate(-90 369.1 133.9)">AOUT</text>
<text x="370.3" y="137.5" transform="rotate(-90 370.3 137.5)">9</text>
<text x="371.6" y="133.9" transform="rotate(-90 371.6 133.9)">NC2</text>
<text x="373.4" y="137.2">BA6208</text>
<text x="79.7" y="139.2">15</text>
<text x="79.7" y="141.7">17</text>
<text x="84.6" y="140.5">22</text>
<text x="84.6" y="143">3V3</text>
<text x="103.3" y="140.5">23</text>
<text x="103.3" y="143">24</text>
<text x="108.2" y="139.2">16</text>
<text x="108.2" y="141.7">18</text>
<text x="160.5" y="139.2" transform="rotate(-90 160.5 139.2)">J13</text>
<text x="164.9" y="141.7" transform="rotate(-90 164.9 141.7)">GND</text>
<text x="167.4" y="141.7" transform="rotate(-90 167.4 141.7)">VCC</text>
<text x="170" y="141.7" transform="rotate(-90 170 141.7)">SIGNAL</text>
<text x="174.3" y="143" transform="rotate(-90 174.3 143)">CON_3PIN</text>
<text x="178.3" y="139.2" transform="rotate(-90 178.3 139.2)">J14</text>
<text x="182.7" y="141.7" transform="rotate(-90 182.7 141.7)">GND</text>
<text x="185.2" y="141.7" transform="rotate(-90 185.2 141.7)">VCC</text>
<text x="187.7" y="141.7" transform="rotate(-90 187.7 141.7)">SIGNAL</text>
<text x="192.1" y="143" transform="rotate(-90 192.1 143)">CON_3PIN</text>
<text x="196.1" y="139.2" transform="rotate(-90 196.1 139.2)">J15</text>
<text x="200.4" y="141.7" transform="rotate(-90 200.4 141.7)">GND</text>
<text x="203" y="141.7" transform="rotate(-90 203 141.7)">VCC</text>
<text x="205.5" y="141.7" transform="rotate(-90 205.5 141.7)">SIGNAL</text>
<text x="209.9" y="143" transform="rotate(-90 209.9 143)">CON_3PIN</text>
<text x="213.9" y="139.2" transform="rotate(-90 213.9 139.2)">J16</text>
<text x="218.2" y="141.7" transform="rotate(-90 218.2 141.7)">GND</text>
<text x="220.8" y="141.7" transform="rotate(-90 220.8 141.7)">VCC</text>
<text x="223.3" y="141.7" transform="rotate(-90 223.3 141.7)">SIGNAL</text>
<text x="227.7" y="143" transform="rotate(-90 227.7 143)">CON_3PIN</text>
<text x="79.7" y="144.3">19</text>
<text x="79.7" y="146.8">21</text>
<text x="79.7" y="149.4">23</text>
<text x="84.6" y="145.6">10_MOSI</text>
<text x="84.6" y="148.1">9_MISO</text>
<text x="101.2" y="145.6">GND</text>
<text x="103.3" y="148.1">25</text>
<text x="108.2" y="144.3">20</text>
<text x="108.2" y="146.8">22</text>
<text x="108.2" y="149.4">24</text>
<text x="163.6" y="145.3" transform="rotate(-90 163.6 145.3)">1</text>
<text x="166.1" y="145.3" transform="rotate(-90 166.1 145.3)">2</text>
<text x="168.7" y="145.3" transform="rotate(-90 168.7 145.3)">3</text>
<text x="173.7" y="149.1">D2</text>
<text x="181.4" y="145.3" transform="rotate(-90 181.4 145.3)">1</text>
<text x="183.9" y="145.3" transform="rotate(-90 183.9 145.3)">2</text>
<text x="186.4" y="145.3" transform="rotate(-90 186.4 145.3)">3</text>
<text x="191.5" y="149.1">D4</text>
<text x="199.1" y="145.3" transform="rotate(-90 199.1 145.3)">1</text>
<text x="201.7" y="145.3" transform="rotate(-90 201.7 145.3)">2</text>
<text x="204.2" y="145.3" transform="rotate(-90 204.2 145.3)">3</text>
<text x="209.8" y="149.1">D3_PWM</text>
<text x="216.9" y="145.3" transform="rotate(-90 216.9 145.3)">1</text>
<text x="219.5" y="145.3" transform="rotate(-90 219.5 145.3)">2</text>
<text x="222" y="145.3" transform="rotate(-90 222 145.3)">3</text>
<text x="225" y="149.4">D7</text>
<text x="79.7" y="151.9">25</text>
<text x="79.7" y="154.4">27</text>
<text x="84.6" y="150.7">11_SCKL</text>
<text x="84.6" y="153.2">GND</text>
<text x="84.6" y="155.7">ID_SD</text>
<text x="99.3" y="155.7">ID_SC</text>
<text x="104.6" y="150.7">8</text>
<text x="104.6" y="153.2">7</text>
<text x="108.2" y="151.9">26</text>
<text x="108.2" y="154.4">28</text>
<text x="263" y="153.9">1k</text>
<text x="339.1" y="154">1k</text>
<text x="79.7" y="157">29</text>
<text x="79.7" y="159.5">31</text>
<text x="84.6" y="158.3">5</text>
<text x="84.6" y="160.8">6</text>
<text x="101.2" y="158.3">GND</text>
<text x="103.3" y="160.8">12</text>
<text x="108.2" y="157">30</text>
<text x="108.2" y="159.5">32</text>
<text x="79.7" y="162.1">33</text>
<text x="79.7" y="164.6">35</text>
<text x="79.7" y="167.1">37</text>
<text x="84.6" y="163.4">13</text>
<text x="84.6" y="165.9">19</text>
<text x="101.2" y="163.4">GND</text>
<text x="103.3" y="165.9">16</text>
<text x="108.2" y="162.1">34</text>
<text x="108.2" y="164.6">36</text>
<text x="108.2" y="167.1">38</text>
<text x="263" y="166.6">1k</text>
<text x="298.4" y="167.6">100uF</text>
<text x="339.1" y="166.7">1k</text>
<text x="372.1" y="165.1">100uF</text>
<text x="79.7" y="169.7">39</text>
<text x="84.6" y="168.4">26</text>
<text x="84.6" y="171">GND</text>
<text x="103.3" y="168.4">20</text>
<text x="103.3" y="171">21</text>
<text x="108.2" y="169.7">40</text>
<text x="82.6" y="175.3">RASPBERRYPI_B</text>
<text x="70.3" y="196.3">J2</text>
<text x="321.2" y="195.6">VCC</text>
<text x="73.2" y="201.5">GND</text>
<text x="80.3" y="200.2">3</text>
<text x="105.2" y="202.2">U6</text>
<text x="370.6" y="203.5">+</text>
<text x="382.3" y="202.9">-</text>
<text x="65.5" y="208.6" transform="rotate(-90 65.5 208.6)">2</text>
<text x="66.8" y="205" transform="rotate(-90 66.8 205)">GND</text>
<text x="70.6" y="208.6" transform="rotate(-90 70.6 208.6)">1</text>
<text x="71.9" y="205" transform="rotate(-90 71.9 205)">VCC</text>
<text x="78.7" y="208.4">DC-0005(2.0)</text>
<text x="186.5" y="209.8">U5</text>
<text x="322.8" y="209.3" transform="rotate(-90 322.8 209.3)">2</text>
<text x="175" y="212.9">1</text>
<text x="175" y="215.4">2</text>
<text x="178.6" y="214.2">VCC</text>
<text x="303.3" y="212.3">A7</text>
<text x="315.9" y="214.7">3</text>
<text x="317.2" y="210.1" transform="rotate(-90 317.2 210.1)">J19</text>
<text x="329.7" y="215">1</text>
<text x="357.1" y="211.3">D11_PWM</text>
<text x="37.8" y="220.5">1</text>
<text x="46.9" y="217.4">S3</text>
<text x="57.4" y="220.5">6</text>
<text x="101.1" y="221.3" transform="rotate(-90 101.1 221.3)">1</text>
<text x="102.4" y="217.7" transform="rotate(-90 102.4 217.7)">VIN(12V)</text>
<text x="103.6" y="221.3" transform="rotate(-90 103.6 221.3)">2</text>
<text x="104.9" y="217.7" transform="rotate(-90 104.9 217.7)">OUTPUT</text>
<text x="106.2" y="221.3" transform="rotate(-90 106.2 221.3)">3</text>
<text x="107.5" y="217.7" transform="rotate(-90 107.5 217.7)">GND</text>
<text x="108.7" y="221.3" transform="rotate(-90 108.7 221.3)">4</text>
<text x="110" y="217.7" transform="rotate(-90 110 217.7)">FEEDBACK</text>
<text x="111.3" y="221.3" transform="rotate(-90 111.3 221.3)">5</text>
<text x="112.6" y="217.7" transform="rotate(-90 112.6 217.7)">GND</text>
<text x="114.3" y="221.1">LM2596</text>
<text x="175" y="217.9">3</text>
<text x="175" y="220.5">4</text>
<text x="178.6" y="216.7">GND</text>
<text x="178.6" y="219.2">SCL</text>
<text x="178.6" y="221.8">SDA</text>
<text x="211.3" y="219.8" transform="rotate(-90 211.3 219.8)">J1</text>
<text x="229.1" y="219.8" transform="rotate(-90 229.1 219.8)">J5</text>
<text x="246.9" y="219.8" transform="rotate(-90 246.9 219.8)">J8</text>
<text x="264.7" y="219.8" transform="rotate(-90 264.7 219.8)">J9</text>
<text x="308.6" y="221">P_PINHEADER_3PIN</text>
<text x="37.8" y="223">2</text>
<text x="37.8" y="225.6">3</text>
<text x="57.4" y="223">5</text>
<text x="57.4" y="225.6">4</text>
<text x="175" y="223">5</text>
<text x="175" y="225.6">6</text>
<text x="178.6" y="224.3">EDA</text>
<text x="178.6" y="226.9">ECL</text>
<text x="214.4" y="226.6" transform="rotate(-90 214.4 226.6)">1</text>
<text x="215.7" y="223" transform="rotate(-90 215.7 223)">GND</text>
<text x="216.9" y="226.6" transform="rotate(-90 216.9 226.6)">2</text>
<text x="218.2" y="223" transform="rotate(-90 218.2 223)">VCC</text>
<text x="219.5" y="226.6" transform="rotate(-90 219.5 226.6)">3</text>
<text x="220.8" y="223" transform="rotate(-90 220.8 223)">SIGNAL</text>
<text x="225.1" y="224.3" transform="rotate(-90 225.1 224.3)">CON_3PIN</text>
<text x="232.2" y="226.6" transform="rotate(-90 232.2 226.6)">1</text>
<text x="233.5" y="223" transform="rotate(-90 233.5 223)">GND</text>
<text x="234.7" y="226.6" transform="rotate(-90 234.7 226.6)">2</text>
<text x="236" y="223" transform="rotate(-90 236 223)">VCC</text>
<text x="237.2" y="226.6" transform="rotate(-90 237.2 226.6)">3</text>
<text x="238.5" y="223" transform="rotate(-90 238.5 223)">SIGNAL</text>
<text x="242.9" y="224.3" transform="rotate(-90 242.9 224.3)">CON_3PIN</text>
<text x="249.9" y="226.6" transform="rotate(-90 249.9 226.6)">1</text>
<text x="251.2" y="223" transform="rotate(-90 251.2 223)">GND</text>
<text x="252.5" y="226.6" transform="rotate(-90 252.5 226.6)">2</text>
<text x="253.8" y="223" transform="rotate(-90 253.8 223)">VCC</text>
<text x="255" y="226.6" transform="rotate(-90 255 226.6)">3</text>
<text x="256.3" y="223" transform="rotate(-90 256.3 223)">SIGNAL</text>
<text x="260.7" y="224.3" transform="rotate(-90 260.7 224.3)">CON_3PIN</text>
<text x="267.7" y="226.6" transform="rotate(-90 267.7 226.6)">1</text>
<text x="269" y="223" transform="rotate(-90 269 223)">GND</text>
<text x="270.3" y="226.6" transform="rotate(-90 270.3 226.6)">2</text>
<text x="271.6" y="223" transform="rotate(-90 271.6 223)">VCC</text>
<text x="272.8" y="226.6" transform="rotate(-90 272.8 226.6)">3</text>
<text x="274.1" y="223" transform="rotate(-90 274.1 223)">SIGNAL</text>
<text x="278.5" y="224.3" transform="rotate(-90 278.5 224.3)">CON_3PIN</text>
<text x="41.6" y="231.2">P2285-LOCK</text>
<text x="96.7" y="232.9">2</text>
<text x="107.4" y="232.9">1</text>
<text x="175" y="228.1">7</text>
<text x="175" y="230.6">8</text>
<text x="175" y="233.2">9</text>
<text x="178.6" y="229.4">ADO</text>
<text x="178.6" y="231.9">INT</text>
<text x="224.5" y="230.4">A0</text>
<text x="242.3" y="230.4">A1</text>
<text x="260.6" y="230.4">A2</text>
<text x="275.8" y="230.6">A3</text>
<text x="173.6" y="235.7">10</text>
<text x="178.6" y="234.5">NCS</text>
<text x="178.6" y="237">FSYNC</text>
<text x="300.7" y="236">TITLE:</text>
<text x="63" y="240.6">SMD_470_25V</text>
<text x="114.3" y="246">220nf</text>
<text x="183" y="241.4">MPU9250</text>
<text x="300.7" y="248.7">COMPANY:</text>
</g>
</svg>
